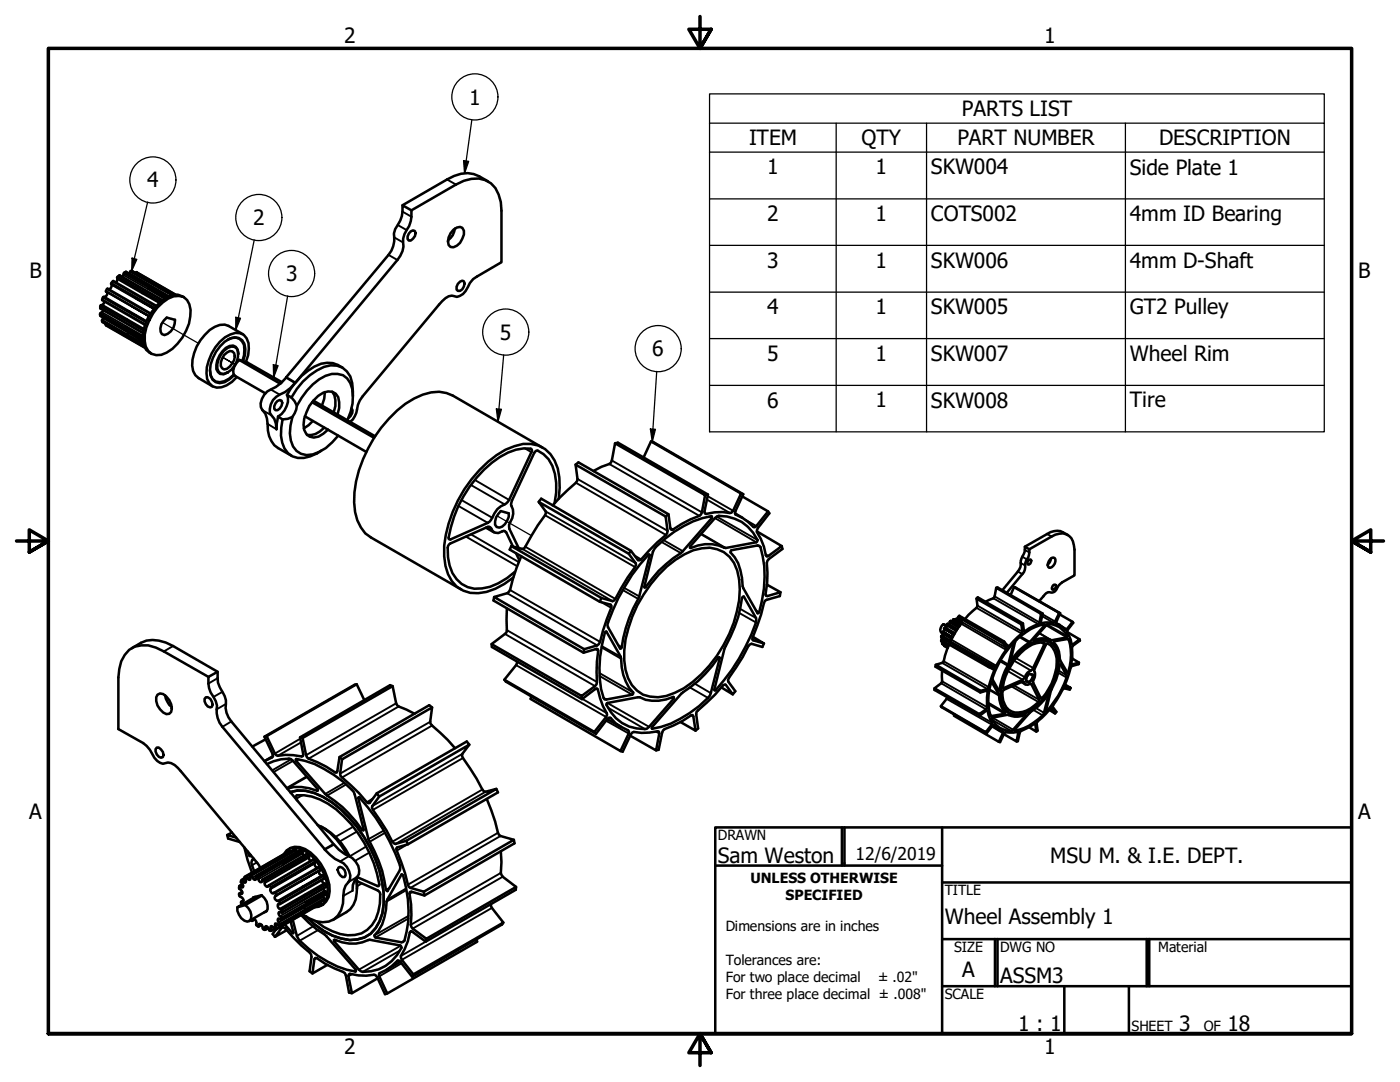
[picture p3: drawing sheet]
<svg xmlns="http://www.w3.org/2000/svg" width="279mm" height="216mm" viewBox="0 0 279 216" stroke-linecap="round" stroke-linejoin="round" font-family="sans-serif">
<!-- layer: Tweak Trail (ANSI) -->
<path d="M32.4 64.3l7.2 4.2M44.4 71.3l2.6 1.5-2.6-1.5M99.2 102.9l6.8 4" fill="none" stroke="#000" stroke-width=".25"/>
<!-- layer: Visible (ANSI) -->
<g fill="none" stroke="#000" stroke-width=".51">
<path d="M97.4 36.2a6.4 6.4 0 0 0-6.8-1.1l-10.3 5.9M21.7 57.7a.72 .72 0 0 0 .5-1.1l.4-.5 8.6 4.9M23.1 56.4l.3-.3v-.4a.58 .58 0 0 1 .5-.8l8.5 5M24.4 55.3l.2-.2a.79 .79 0 0 1 .5-.9l8.6 5M25.8 54.6l.3-.6 .3 .1 8.3 4.8M27.1 54.5l.1-.2 7.9 4.5M36.7 59.3a2.78 2.78 0 0 0-3.3 0 9.4 9.4 0 0 0-4.7 9.5l.4 1 1.1 .8M82 46.2l.4-.2 .4 .1a1.4 1.4 0 0 1-1.2 1.9 1.24 1.24 0 0 1 .4-1.8zM82.1 42l-1.8-1a6.2 6.2 0 0 1-1.4 4.7l-.3 .9a5.2 5.2 0 0 1-1.1 4.3l-20.4 24.3a8.2 8.2 0 0 1-3.8 2.9 3.6 3.6 0 0 0-1.2 3.2l.3 .6a5.2 5.2 0 0 1 1.1 4 4.7 4.7 0 0 0 2 3.5l2.7 1.5M90.5 45.8l.7-.4 .6-.1 .5 .2 .3 .5a3.4 3.4 0 0 1-2.1 3.3h-.6a2.03 2.03 0 0 1 0-2.8zM90.8 45.6a3.3 3.3 0 0 1-1.4 2.3M91.4 56.6l.4-.4 .5-.2 .3 .1a1.4 1.4 0 0 1-1.2 1.9l-.3-.2v-.6z"/>
<path d="M20.6 61.9l-.1 .2a.69 .69 0 0 0-.4 1l8.4 4.8M20.7 63.4l-.4 .6 .1 .3 8.4 4.7M20.8 60.1l-.1 .5-.7 .5v.4l8.6 5M21.1 64.6v.2l.1 .2 7.8 4.4M30 62.5l-8.5-4.9-.4 .4 .2 .3a.67 .67 0 0 1-.7 .9l-.2 .7 8.6 4.9M31.4 61.3a5.5 5.5 0 0 1 4.4-2.2 2.65 2.65 0 0 1 2.2 2.7 9.5 9.5 0 0 1-5.8 9 2.6 2.6 0 0 1-3.3-2.7 9.4 9.4 0 0 1 2.5-6.8zM32.7 63.9l.6-.5 1.6 .4a2.92 2.92 0 0 1-2.1 3.1l-.5-.2a2.18 2.18 0 0 1 .4-2.8zM41.9 73.9a2.03 2.03 0 0 0 .8 1.9 2.03 2.03 0 0 0 2.1 .3l.9-.5 1-.9M44.7 70a1.7 1.7 0 0 1 2.6-.4 4 4 0 0 1-2.6 5l-.6-.1a2.15 2.15 0 0 1-.5-2.8zM44.7 70.9l1.1-.9 .6 .1a1.64 1.64 0 0 1 0 2.4l-1.1 1.1-.6 .1-.4-.2a2.24 2.24 0 0 1 .4-2.6zM45.4 67.8a2.07 2.07 0 0 1 2.4-.2 2.07 2.07 0 0 1 1 2.2l-.1 1.1-.3 1.1M47.6 70.7a1.43 1.43 0 0 0-1.8-1.7 4.8 4.8 0 0 0-2.6 4.7l.3 .5a1.37 1.37 0 0 0 2 .1"/>
<path d="M47.8 71.8a2.98 2.98 0 0 0-1.2 2.9l.4 .4 6 3.4M47.8 71.8l1.5 .5 7 4M47.8 71.8l8.1 4.8M48.5 66.7l-2.9-1.7a3.5 3.5 0 0 0-3.8 .8 9.3 9.3 0 0 0-3.4 7.2l.1 1 .5 .9 .6 .5 2.8 1.7M48.5 72.1a4.1 4.1 0 0 0-.2-4.2 2.49 2.49 0 0 0-3.5 .3 7.6 7.6 0 0 0-2.8 6.7 1.95 1.95 0 0 0 2.8 1.4l1-.6 .9-.8M49.1 72.2a5.7 5.7 0 0 0 .1-4.7 2.36 2.36 0 0 0-3.2-.8 8.8 8.8 0 0 0-4.7 8.9 2.24 2.24 0 0 0 2.9 1.7l1-.4 1.1-.7 .9-1M57.3 78.8a3.8 3.8 0 0 1-1.8 4.3M57.3 78.8l1.6-2.3-1 1-1 .7a4.1 4.1 0 0 0-3.1 3.4v.8l.9 1.2 .4 .9 .1 1.2 .3-2.6M57.3 78.8l.9 .5M58.2 79.3l.6 .8 .4 .9-.1 .7a2.27 2.27 0 0 1-2.7 2M62.5 79.9l12.4 7.2M64.8 78.2l-.1 1.4-.4 1.3"/>
<path d="M66.3 78.2a4.3 4.3 0 0 1 .3 4M68.3 73.3a4.8 4.8 0 0 0-5.6-.1l-2.5 1.8-1.2 1.3 20.3-24.4a4.9 4.9 0 0 0 1.2-4.3l.2-.9a6.7 6.7 0 0 0 1.4-4.7l8.9-5.2a6.4 6.4 0 0 1 7-.2 7.1 7.1 0 0 1 2.1 5.4v10.3l-4.9 2.9-.8 .5-.6 .8a4.1 4.1 0 0 1-2.6 2.7 2.2 2.2 0 0 0-2.9 .9l-15.9 19a5.8 5.8 0 0 0-1.3 3.3l-.7 1.3-.5 .4M70.4 79.1a6.8 6.8 0 0 0-1.2-5 4 4 0 0 0-4.6-.9 13.1 13.1 0 0 0-6.4 6.1M55.4 80l.4-.2 .4 .1a1.4 1.4 0 0 1-1.2 2 1.24 1.24 0 0 1 .4-1.9zM55.5 83.1l.9 .6M56.4 83.7a7.4 7.4 0 0 0 1.1 6.7 4.1 4.1 0 0 0 4.4 .7l1.3-.6 .9-.6M58.4 83.2a7.7 7.7 0 0 0 .1 5.9 3.5 3.5 0 0 0 5.2 1.1l1.3-.8 2.5-2.5M59.2 81a13.4 13.4 0 0 1 5.8-6 3.9 3.9 0 0 1 4.3 .5 6.2 6.2 0 0 1 1.1 5l-.4 1.7-.7 1.6M60.8 83.1l12.3 7.1M62.3 80.3l12.4 7.1M62.4 84l-.8 .8-1 .7M64.7 85.3a3.8 3.8 0 0 1-3.4 1.5"/>
<path d="M67.4 82.7l.3-1.3v-1.1a2.07 2.07 0 0 0-1-2 2.07 2.07 0 0 0-2.2 .1 7.4 7.4 0 0 0-3.8 7.4 2.03 2.03 0 0 0 2.9 1.3l.9-.5 1-.9M70.2 81.5a1.48 1.48 0 0 1-.7 1.9M96.6 93.7a13.9 13.9 0 0 1 7.9-4.2h1.4l.3 .4-4.6 9.9a2.69 2.69 0 0 1-1.7 1.2 6.7 6.7 0 0 0-1.9 2.8l-.7 .5-7.4 3.3-.4-.1a24.1 24.1 0 0 1 7.1-13.8zM108.3 89.3l-17.9-10.4a6.9 6.9 0 0 0-6-.2 21.5 21.5 0 0 0-10.9 10.8 20.7 20.7 0 0 0-2.6 12.7 7.2 7.2 0 0 0 3.1 5.1l18 10.3M111.5 99.5a12.9 12.9 0 0 0-.8-7.6 6.1 6.1 0 0 0-8-2.9 18.2 18.2 0 0 0-8.6 6.6 26.2 26.2 0 0 0-5.5 13.3 10.2 10.2 0 0 0 2.6 8.2 6.4 6.4 0 0 0 5.9 1l1.8-.6 1.7-1 1.8-1.2M114.9 92.7l.5-.4 18 10.3 .4 2.9 .2 .2 3.8-2.1 1.8-.7 .3-.2 .2-.5 .6-3.4-18-10.3-.8 3.8-3.5 1.7M122.7 88.5l.6-.2 18 10.4-.7 3.4 .1 .3 .2 .2 1.7-.4h1.5l1.6 .2 .3-.1 .3-.4 1.6-3.4-18-10.4-1.4 3.1M129.9 88.1l.5 .1 17.9 10.4-1.6 3.8 .1 .3 1.3 .6 2.3 1.9h.2l2.7-3.2-5.2-2.9M141.3 98.7l-.6 .1M147.9 98.5l.4 .1M97 105.3l1.6 .9M98.6 119.1l-.1 .7 18 10.4 2.6-.7h.2l-.2 4.6v2v.4l-.4 .4-2.6 2-18-10.4 3-2.3 .1-4.8"/>
<path d="M99.9 102l1.6 .4a2.89 2.89 0 0 1-1.9 2.9l-.5-.1-.3-.5a3 3 0 0 1 1.1-2.7zM102 109l-.3 .7 18 10.4 2.2 .5 .1 .3v.4l-.9 2.3-1.3 4.5-.3 .4-.3 .3-2.6 .7-18-10.4 2.6-.7 .6-.7 .6-2.2 1.6-4.5M102.4 109l-1.4-2.8-.5-.3a1.54 1.54 0 0 1-2.5-.4l-.4-.4-.3 .1-7.4 3.3-.5 .5a8.4 8.4 0 0 0 2.7 7.5 6.1 6.1 0 0 0 5.7 .6l1.6-.7 1.8-1 1.5-1.3M103 110.4l.6 1.4M107.5 100.1l.5-.6 17.9 10.4 1.4 1.9h.3l.4-.2 1.5-1.7 3.7-3.5v-.5l-.4-2.8-17.9-10.4 .4 2.9-.1 .3-4.9 4.9M107.5 100.1l18 10.4 1.4 1.9v.3l-1.6 2.5-2.7 4.6-.4 .2-2.2-.7-18-10.3 2.3 .5h.3l2.7-4.7 1.5-2 .2-.4-.1-.4zM110.7 100.4a11.6 11.6 0 0 0-1.2-8.8l-1-1-1.2-.7-.5 .2-4.6 9.8a1.57 1.57 0 0 0 .2 1.8 4.3 4.3 0 0 1-.8 3l.1 .8 1.8 3.8M120 119.3l-.3 .8M125.9 109.9l-.4 .6M129.4 110.7l.2-.1 .1 .2-2.1 8.2a31.3 31.3 0 0 0-3.6 10.4h-.2l-2.6-4.7a36.9 36.9 0 0 1 8.2-14zM130.9 109.2a21.4 21.4 0 0 1 11.1-6.2l.1 .1-.1 .3-6.1 7a24.8 24.8 0 0 0-7.2 6.9l-.1-.2 1.7-7zM133.1 113a14.6 14.6 0 0 1 7-3.6 6 6 0 0 1 7 4.5 18.6 18.6 0 0 1-1.6 12.6 25.4 25.4 0 0 1-9 10.9 9.2 9.2 0 0 1-8.2 1.2 6.7 6.7 0 0 1-3.5-4.9 20 20 0 0 1 2.4-12.9 28.5 28.5 0 0 1 5.9-7.8z"/>
<path d="M133.4 102.6l-.6 .5M142.7 103.4l.4-.3a8 8 0 0 1 8.1 4.7l-.3 .4-6.1 1.1a8 8 0 0 0-6.9 0h-.2l.1-.3zM145.8 110l.2-.2 5.2-1 .6 .4a22.8 22.8 0 0 1-.3 13l-.3 .2-2.9-5.1a19.4 19.4 0 0 0-1-4.9l-.7-1.2-.8-1zM146.7 102.4l1.4 .9M148.3 119.1h.2l2.4 4.2v.4a35.7 35.7 0 0 1-8.3 14.1v-.2l2-8.2a28 28 0 0 0 3.5-10.1zM153.3 102l.2 .4-2.2 2.9-.2 .5v.4l.7 1.3 .7 1.6 .3 1.7 .2 .3 .4-.2 2.6-1.9-4.9-3M155.8 118.2l-.2 .7-2.9 1a48.4 48.4 0 0 1-2.5 7.2l-.1 .5 .2 .2 2.2 .6-2.3-1.3M156 109l.1 .5-2.9 2.4-.2 .4 .1 4.1-.3 2.2v.3h.4l2.6-.7-2.8-1.6M194.9 119.4l.2-.2 9.1 5.2 .2 1.6 3-1.6 .4-1.9-9-5.2-.4 2-1.7 .8M198.8 117.3l.3-.1 9 5.2-.3 1.9 2.6-.1 1-1.9-9-5.1-.7 1.5M200.9 118.3l3.1-3.7a2.41 2.41 0 0 0 .6-2.1l.1-.5a3 3 0 0 0 .7-2.4l4.5-2.5a2.77 2.77 0 0 1 3.9 .3l.3 .6 .3 1.7v5.1l-2.4 1.4a4 4 0 0 0-1.4 1.8 1.48 1.48 0 0 1-1.4 .2 5.3 5.3 0 0 0-1.8 1.8M202.4 117.2l9.2 5.2-.8 1.9 .7 .4 1.2 1 1.4-1.6-2.6-1.5"/>
<path d="M205.4 111.7h.3a.7 .7 0 0 1-.5 .9 .65 .65 0 0 1 .2-.9zM205.4 109.6l-.9-.5a6.3 6.3 0 0 1-.8 2.9v.3a2.11 2.11 0 0 1-.6 1.7l-3.1 3.8M209.6 111.6l.3-.3 .6 .1a1.37 1.37 0 0 1-1.1 1.9 1.14 1.14 0 0 1 .2-1.7zM209.7 111.4l-.2 .7-.4 .5M210.2 116.7h.5a.6 .6 0 0 1-.1 .7 .6 .6 0 0 1-.7 .1zM213.1 106.7a3.3 3.3 0 0 0-4.1-.1l-4.5 2.5M26.3 129.3l1.8-1a6.4 6.4 0 0 1 6.4 .6l8.9 5.1a5 5 0 0 0 1 4 3.9 3.9 0 0 1 .6 3.3l.2 .9 1 1.8 20.3 24.4M31.4 138.6l.5-.2a3 3 0 0 1 2.3 3.6l-.4 .4a2.29 2.29 0 0 1-2.4-1.6l-.2-.9v-.8zM33 138.7a3.9 3.9 0 0 0 1.3 2.4M41.1 139.1a1.31 1.31 0 0 1 1.2 1.9 1.13 1.13 0 0 1-1.5-1v-.6zM41.6 135.1l-8.9-5.1a6.6 6.6 0 0 0-5.8-1 5.6 5.6 0 0 0-3.1 4.5l-.2 1.7v10.3l5 2.8a6.8 6.8 0 0 1 2.2 2.9 2.08 2.08 0 0 0 2.7 .9 3.7 3.7 0 0 1 2.6 1.8l15.2 18.2 .6 1.1M43.4 134l-1.8 1.1a5.2 5.2 0 0 0 1 4l.5 .8 .2 .9a5.2 5.2 0 0 0 1.1 4.2l20.4 24.4a9.5 9.5 0 0 0 3.8 2.9 3.6 3.6 0 0 1 1.2 3.2l-.8 1.2-.4 .9-.1 1.2a4.8 4.8 0 0 1-2.9 5.1 6.4 6.4 0 0 1-5.3-1.5"/>
<path d="M71.2 136.5l-.5 .2-17.9 10.3 1.7 3.9-.2 .2-1.5 .8M78.4 136.9l-.5-.2-18 10.4 .6 3.4v.4l-3.5-.3-1.6 .2-.5-.4-1.7-3.5 18-10.4 1.5 3.2M98.1 128.5l.1 .6 17.9 10.4 2.7-2 .3-.1 .2 .2a17.9 17.9 0 0 0 1.9 5l-.2 .5-2.4 2.9-18-10.4 2.4-2.9 .2-.7M100.6 135.6l.4 .4 17.9 10.4 2.3-3 .3-.2 .4 .1 1 1 2.4 1.4 .2 .3-1.7 3.9-17.9-10.5 .2-.4M116.1 138.9v.6M116.6 129.5l-.1 .7M120.8 126h.2l2.9 5.1a10.3 10.3 0 0 0 2.5 7.1v.2l-.2 .2-5.6 1a18.8 18.8 0 0 1-.5-10.9zM136 138.4a24.4 24.4 0 0 0 7.3-7.1l.3-.2v.2l-1.9 7.5a22.5 22.5 0 0 1-9.7 6.2l-1.8 .4-.2-.1zM144 137.2l2.2 1.4-1.4-1.9-.2-.1-.3 .2-1.6 1.8-3.7 3.4-.1 .5 .4 2.9-.5 .4M152.5 128.4l-.4 .7-2.1-.6-.6 .4-1.2 2.2-2.9 4.6 .1 .3 1.3 1.9-.5 .7M186.5 137.4v.3l9 5.1 1.3-1 .3 .1 .2 .8 .7 1.5-.1 .4-1.2 1.5-8.9-5.2 1.1-1.5 .1-.3M186.8 132.7l-.1 .3 8.9 5.2 1.5-.3-.1 3.5-1.5 1.1-9-5.1 1.5-1.3v-2.3"/>
<path d="M188.2 127.4l-.4 .6 1.6 .8M188.2 124.6a1.3 1.3 0 0 0-.4 1.6h.2M188.2 128.1l-.2 .2 .1 .2 1.1 .7M188.3 126.5l-.5 .4v.3l.7 .4M188.4 128.7l.1 .2 .6 .4M188.5 127.6l-.2 .4 9 5.1 1.1 .3v.3l-1.1 3.4-.3 .4-1.3 .4-8.9-5.2 1.2-.4 .3-.3 .3-1.2 .8-2.2M188.7 125.3l.2-.1v-.5l.2-.2 2 1M188.9 124.8l-.7-.2 .8 .4M189.4 124.6l.1-.6 .2-.1 1.8 1M190.1 124.1l.1-.5h.2l1.5 .8M190.6 126.4l-2-1.2-.2 .2a.4 .4 0 0 1 .1 .5 .4 .4 0 0 1-.4 .2l-.1 .3 1.9 1M190.8 123.8l.1-.4h.2l.5 .4"/>
<path d="M191.2 123.1l.3-.2 8.9 5.1 .8 1 2.8-2.8-.2-1.6-8.9-5.2 .1 1.7-2.4 2.4M191.2 123.1l9 5.2 .7 1.2-2.2 3.5-1.3-.2-8.9-5.2 1.2 .2 1.4-2.3 .7-1 .1-.4zM191.5 123.6h-.1M195.7 137.9l-.1 .3M197.4 132.8l-.1 .3M197.9 136.1l1.5 2.7a6.1 6.1 0 0 0 1.2 3.5l-.1 .1-2.8 .5a10.4 10.4 0 0 1 .2-6.8zM200.3 137.7l3.7-1.7 .3 .1a.78 .78 0 0 0 1.4 .3l1.7 3.4a6 6 0 0 1-4.8 2.4 3.1 3.1 0 0 1-2.5-3.2l-.1-.9zM200.4 128l-.2 .3M202.1 128.4l.1 .1-1 4.1a22.5 22.5 0 0 0-1.9 5.2l-1.2-2.2v-.4a19 19 0 0 1 4-6.8zM202.8 130.7a9.6 9.6 0 0 1 4.3-2.9 3.1 3.1 0 0 1 4 2.8 11.9 11.9 0 0 1-6.9 11.8 3.2 3.2 0 0 1-4.4-3 12.1 12.1 0 0 1 3-8.7zM202.9 127.6a9.6 9.6 0 0 1 5.6-2.9l-3.1 3.6a11.9 11.9 0 0 0-3.7 3.5l.9-3.7zM203.7 130.3a5.4 5.4 0 0 1 4.8-2l-2.3 5-.5 .5a2.23 2.23 0 0 0-1.3 1.5l-.3 .3-3.9 1.7a10.1 10.1 0 0 1 2.7-6.2z"/>
<path d="M203.9 136.1l.8 .5M204 129.6a5.7 5.7 0 0 1 5-1.7 3.7 3.7 0 0 1 2.3 4 12.6 12.6 0 0 1-6.5 10.3 3.9 3.9 0 0 1-3.8-.2 5.3 5.3 0 0 1-1.2-5.1 13.8 13.8 0 0 1 4.2-7.3zM204.2 124.4l-.4 .2M205.4 134.4l.8 .3a1.19 1.19 0 0 1-1.3 1.3 1.23 1.23 0 0 1 .5-1.6zM208.1 122.4l-.3 .1M208.9 128.4a3.3 3.3 0 0 1 2 3 10.7 10.7 0 0 1-3.1 8l-1.6-3.4a2.77 2.77 0 0 0 .2-2.4zM209 124.6a4.2 4.2 0 0 1 4 2.3l-.1 .3-3.2 .5a3.9 3.9 0 0 0-3.3 .1l-.2-.1 .1-.1zM210.3 128.1l2.9-.6a9.8 9.8 0 0 1-.1 6.8l-1.6-2.7a5.1 5.1 0 0 0-1.2-3.5zM210.8 124.3l.7 .4M211.4 122.3l.2 .1M211.6 132.6l1.3 2.3a16.9 16.9 0 0 1-4.2 7.1l1.2-4.5a12.7 12.7 0 0 0 1.6-4.8zM213.7 137.3l-.2 .3-1.1-.2-.3 .1-2 3.4 .7 1.1-.2 .4"/>
<path d="M214.1 124.1l.1 .2-1.2 1.7 .7 1.6 .2 .9 .2 .1 1.4-1-2.5-1.5M215.3 132.2v.3l-1.6 .5-1.2 3.8 1.2 .5-1.2-.7M215.5 127.6v.2l-1.5 1.2v2.3l-.2 1 .2 .3 1.3-.4-1.4-.8M31.3 149.2a1.45 1.45 0 0 1 1.2 1.9 1.13 1.13 0 0 1-1.4-1.1v-.5zM53 147.5l-2.6 1.5M53.2 146.9l-.4 .1M53.3 152.5a8.3 8.3 0 0 1 4.7-1.1l5.4 6v.3a14.2 14.2 0 0 0-4.7-.7l-1.4 .4M54.5 150.9l-1.5 .9M57.9 158.1a8.1 8.1 0 0 1 6.6 .9 25.2 25.2 0 0 1 11.8 17 12.2 12.2 0 0 1-1.3 9.2 5.9 5.9 0 0 1-6.9 2.1 15.2 15.2 0 0 1-7-4.4M59 151.6l.1-.2a21.2 21.2 0 0 1 11.5 6.7l2 7.4-.1 .2-.2-.1a24.4 24.4 0 0 0-7.4-7.2zM59.3 159.7a.68 .68 0 0 1-.1-1 12.1 12.1 0 0 1 9.4 4.2 24.8 24.8 0 0 1 7.1 13.8l-.2 .1h-.2l-4.1-1.8M59.9 147.1l.5 .2"/>
<path d="M67.8 151.1l.5 .4M71.6 159.1a35.7 35.7 0 0 1 8.3 14.1l-.1 .4-2.5 4.2-.3-.3a28 28 0 0 0-3.5-10.1l-2-8.1zM75.2 158.3l.5 .6M75.7 158.9l18-10.3-1.4 1.8-.1 .4 .2 .5 2.7 4.1 1.5 2.5 .3 .1 2.2-.6-18 10.4-2.2 .6-.6-.4-1.1-2.3-3-4.5 .1-.4zM86.2 141.2l-.5-.5-17.9 10.4-.6 3.1-.3-.1-1.8-1.1-3.5-1.6-.3-.3-.2-.4-.7-3.4 18-10.4 .8 3.8 3.5 1.7M93.7 148.6l-.5-.6-18 10.3-1.4 1.9-.3 .1-.3-.2-1.6-1.9-3.7-3.4v-.4l.4-2.9 17.9-10.3-.3 2.8v.4l3.4 3.2 1.5 1.7M99.1 157.4l.3 .7-18 10.4-2.2 .6-.1 .3 .1 .3a48.4 48.4 0 0 1 2.4 7.3l3 .9 18-10.3-2.7-.8-.3-.2-.8-2.7-1.6-4.5M118.6 146l.3 .4M121 140.4l6.7-1.3a7.5 7.5 0 0 0 6.7 0h.1l-.1 .3-5.3 6a7.7 7.7 0 0 1-8.1-5zM121.2 143.5l2.8 1.6M125.8 146.8l5.1 2.9 .7-3.3-.1-.4-.2-.1-1.7 .3h-1.6l-1.5-.2-.3 .2-1.9 3.8-.5-.1M135.8 144.1l3 1.7-.4-2.9-.2-.2h-.3l-1.8 1.2-3.8 1.8-.9 3.9-.5 .1"/>
<path d="M187.8 140.9l9.1 5.4 1.2-1.5M190.5 142.6l-.1 .2 8.9 5.2 .9-2-.7-.3-1.1-1-.3 .1M195.5 142.5v.3M196.7 146.1l.2 .2M198.1 143.2l3.2-.5a4.6 4.6 0 0 0 3.4 0l-2.7 3.1a3.9 3.9 0 0 1-4.1-2.5zM198.1 144.8l1.4 .9M200.3 146.5l2.6 1.5 .3-2-2.7 .2-.9 1.9-.3-.1M205.4 145.1l1.4 .9-.2-1.6-3 1.6-.5 1.9-.2 .1M205.4 142.3l.2-.2a14.3 14.3 0 0 0 3.6-3.5l-.9 3.9a9.3 9.3 0 0 1-5.9 3.2zM209.4 141.7l1.2 .7-.7-1-.4 .1-2.6 2.6 .2 1.7-.3 .2M45.3 166.6l.2 .7 2.4 .7M46.3 166.1l-1 .5 1.8 .5"/>
<path d="M48.1 180l.2 .5M48.3 177.9l-.5 .4M48.4 176.4l-.6 .4M48.6 179.7l-.5 .3M48.8 169.1l.6 2.5 .9 2.5M48.8 175.2l-.6 .4M49.5 169.9l.3 .9h.2v-.2M50.5 179.2v-.1l1.7-.5a2.6 2.6 0 0 1 .9 3.3l-.4 .2M50.5 171.3l-.3 .8 .5 1.8M52.3 178.7l-3.3 1.9-1.6 .4 3.5-2.1M53.7 176.7l-.4 .3a.79 .79 0 0 1-.5-1.1l-.3-.4-.3 .5a.72 .72 0 0 1-.6-.9l-.5-.3v.7l-.2 .1-.3-.1-.5-.9h-.3l.2 .5-.2 .5-.2-.1-.6-.6-.2 .1 .2 .5v.6h-.2l-.5-.5h-.1l-.1 .4a.72 .72 0 0 1 .3 1.1l-.5-.3h-.1v.6a.75 .75 0 0 1 .5 1h-.6a.89 .89 0 0 0 .7 .8l.2 .6-.5 .2M53.7 176.7l.4 .5a.68 .68 0 0 0 .2 1l.4-.1"/>
<path d="M54.7 178.1l8.9-5.1 .2 .1 .1 .4-.3 .4a.74 .74 0 0 0 .9 .8l.2 .6-8.8 5.1M54.7 178.1l.2 .1 .2 .4v.2l-.3 .3a.74 .74 0 0 0 .8 .7l.3 .5-.3 .1a.83 .83 0 0 0 .6 1.2v.5l-.5-.1a.84 .84 0 0 0 .5 1.1l.1 .4-.2 .1-.5-.3a.72 .72 0 0 0 .3 1v.2l-.1 .3-.7-.5h-.2v.2l.3 .7-.2 .3-.6-.7h-.3l-.1 .1 .2 .7-.1 .1-.4-.1a.73 .73 0 0 0-.7-.8v.7h-.4l-.1-.2a.79 .79 0 0 0-.7-1l-.2 .5-.4-.1-.1-.2a.83 .83 0 0 0-.4-1.1l-.3 .3-.3-.1M56.6 170.4a2.43 2.43 0 0 1 3.4-1 9.6 9.6 0 0 1 5.3 9.2 2.6 2.6 0 0 1-2.5 2.4M57.6 169.5a2.89 2.89 0 0 1 3.3-.1 10.1 10.1 0 0 1 4.9 8.5 3.1 3.1 0 0 1-1.7 2.8M58 169.9l-.2-.2-8.8 5.2M59.2 170.1l-.1-.4-.2-.2h-.2l-8.9 5.1M60.6 170.8l-.2-.8-.5-.3-8.8 5.1M62 171.8l-.3-.3v-.4a.58 .58 0 0 0-.5-.7l-8.8 5.1M63.4 164.6a12.6 12.6 0 0 1 5.8 5.8M63.4 173.2a.72 .72 0 0 1-.5-1.1l-.4-.6-8.8 5.2M64.1 164.9a13.1 13.1 0 0 1 5.7 6l-.6-.5M64.2 175.6l.1 .4 .8 .5v.5l-8.8 5.1"/>
<path d="M64.4 178.9l.4 .6-.2 .1-8.8 5.2M64.5 177.4l.1 .1a.69 .69 0 0 1 .4 1l-8.8 5.1M66.7 168.5a10.2 10.2 0 0 0 3.7 2.8 3.2 3.2 0 0 1 1.2 3.1 4.6 4.6 0 0 0-1.2 3.3M67.6 173.1a1.19 1.19 0 0 1 1.4 1.6l-.2 .3a1.38 1.38 0 0 1-1.2-1.9zM69.2 170.4l-.2 .1M71.1 175.3a8.7 8.7 0 0 1-.6 5.2l-.6 .9-.7 .6-2.8 1.6M71.2 175.1v2.3M71.2 175.8l4.2 1.9 .4 .4a8.7 8.7 0 0 1-2.5 7.4 6.6 6.6 0 0 1-7 .3l-1.7-.8-1.5-1.2M80.1 174.5l.4 .2a22.8 22.8 0 0 1 .2 13l-.6 .3-5.2-.9-.2-.2v-.3a7.9 7.9 0 0 0 2.3-5.1l.3-2zM81.1 167.8l.3 .7M84.6 177.9l.1 .8M102.6 167.6l.1 .7-18 10.4-2.6-.8-.3 .1 .3 4.6-.1 1.9 .4 .8 2.7 2 17.9-10.3-2.7-2.1-.2-.3-.2-.4 .2-2.1-.2-2.2"/>
<path d="M103 177l-.1 .5-17.9 10.4-3-2.1-.2 .3-.4 1.7-1.4 3 .2 .7 2.3 2.9 18-10.3-2.3-2.9-.2-.8M49 180.6a2.67 2.67 0 0 1 1.1 2.7l-.3 .5a1.74 1.74 0 0 1-2.1-1.3l-.3-.8v-.7M50.8 183.5l-.5 .3M52.2 184.5l-.6 .4M53.3 181.7l-3.6 2.1M53.5 185.2l-.6 .3M54.8 185.4l-.6 .3M57.2 185.6l-2.3 1.3 1.4-1.8 .3-.1 .3 .2 1.6 1.8 3.6 3.5 .1 .4-.4 2.9 .6 .4M58 183.8l.5 2.4-1.7-1.7M60.1 182.6l3.1 2.8 2 1.5 5.8 6.6 .1 .2-.2 .2a20.8 20.8 0 0 1-11.4-6.6l-.3-.5-.8-3.3M63.9 180l.1 .3-.1 .1-8.8 5.1-.7 .9 .5 .5M65.3 192.5l-2.9 1.7 .3-2.8 .2-.3 .3 .1a31.6 31.6 0 0 0 5.6 3l.9 3.9 .5 .1"/>
<path d="M66.6 187.6l.2-.1a8 8 0 0 0 7 0l6.1 1.2 .2 .4a7.9 7.9 0 0 1-8.1 4.7l-5.3-5.9zM75.4 195.2l-5.2 3-.7-3.4 .1-.4 .2-.1 1.7 .3h3.4l.3 .3 1.6 3.5 .5-.2M79.9 191.9l-2.8 1.6M82.5 194.4l-.3 .5M85.1 187.3l-.1 .6M100.5 184.1l-.3 .4-18 10.4-2.3-3-.3-.3-.3 .1-1.1 1-1.1 .8-1.3 .7-.2 .2 1.7 3.8 17.9-10.3-.1-.4"/>
</g>
<!-- layer: Visible Narrow (ANSI) -->
<g fill="none" stroke="#000" stroke-width=".38">
<path d="M89.2 35.8l1.8 1M20.4 59.8l8.6 4.9M20.5 59.4l8.6 4.9M20.6 59.2l5 2.9M20.9 59.2l4.9 2.9M21.1 58.2l5 2.8M21.1 58l8.7 5M21.3 58.3l5 2.9M21.3 57.7l8.7 4.9M22.2 56.6l4.9 2.9M22.2 56.5l8.7 4.9M22.3 56.8l4.9 2.9"/>
<path d="M22.5 56.1l8.6 5.1M23.4 55.4l4.9 2.8M23.4 55.7l5 2.8M23.5 55.2l8.6 4.9M23.7 55l8.7 4.9M24.6 54.9l5 2.8M24.7 54.5l5 2.9M24.8 54.4l8.5 4.9M25.1 54.2l8.6 5M25.8 54.5l7.9 4.6M26 54.2l8.2 4.7M26.1 54l8.4 4.9"/>
<path d="M26.4 54.1l8.3 4.8M27.1 54.4l5 2.9M27.2 54.3l7.9 4.5M32 57.3l2.8 1.6M33.1 59.4l-3.4-2-.1 .3 3.2 1.9M77.5 50.9l1.8 1M78.7 47.4l1.8 1M79.4 44.9l1.8 1M80.3 42.2l1.8 1M19.9 62.7l8.6 4.9M20 63l8.5 4.9M20 61.5l8.6 4.9"/>
<path d="M20 61.1l8.6 4.9M20.1 62.5l4.9 2.8M20.1 60.9l5 2.9M20.3 62.3l5 2.9M20.3 64l8.4 4.8M20.4 63.8l4.9 2.9M20.4 60.8l5 2.9M20.4 64.2l8.4 4.8M20.6 63.5l5 2.9M21.1 64.7l4.9 2.9M21.1 64.8l7.9 4.6M26.1 67.4l-.1 .2 2.8 1.6"/>
<path d="M26.1 61l3.6 2.1zM28.5 68.1l-2.9-1.7-.3 .3 3.3 1.9M28.5 67l-3.2-1.8-.3 .1 3.5 2.1M28.7 65.6l-3.3-1.9-.3 .1 3.6 2M29.3 64.1l-3.5-2h-.2l3.6 2.1M30.7 61.6l-3.6-2.1 3.6 2.2M31.9 60.3l-3.6-2.1 .1 .3 3.3 2M54 77.7l1.8 1M57.1 75.4l1.8 1.1M57.1 75.2l1.9 1.1M52.4 81.9l1.8 1M53.4 84.6l1.8 1.1"/>
<path d="M92.1 99.8l6.1 3.5M94 96.8l6.7 3.8M94.7 95.8l6.9 4M104.8 89.5l1.2 .7M114.9 96.3l18 10.4M115.3 95.6l17.9 10.3M121.6 92.6l18 10.3M122.1 91.9l18 10.3M141.1 99.7l4.6 2.7M141.2 99l5.1 2.9M89.5 107.4l.4 .2M91.5 101l5.8 3.3"/>
<path d="M93 107.1l10.2 5.9M94 106.6l9.5 5.5M97.4 105.1l.6 .4M100.5 105.9l.5 .3M101.2 118.4l18 10.4M101.8 117.7l18 10.4M104.3 109.5l17.9 10.5M104.8 109.1l18 10.4M108.8 102.8l17.9 10.4M108.9 102l18 10.4M124.3 117.7l3.1 1.8M124.5 117.3l3.1 1.7"/>
<path d="M126.7 110.9l1.3 .7M128.6 117l.2 .2M129.4 110.7l.3 .1M132 108.1l3.9 2.3M132.4 107.8l3.9 2.2M133.8 105.3l.5 .4M137.7 109.3h.2M139.9 106.6l4.6 2.7M140 106.5l4.8 2.8M140.7 102.4l.2 .2M141.5 103.1l.5 .3M142.7 103.4l8.2 4.8"/>
<path d="M143 103.1l8.2 4.7M146.7 102.7h.1M148.3 119l.2 .1M148.7 103.7l2.2 1.3M151.2 108.8l.6 .4M152.8 118.7l.4 .2M152.8 110.6l.6 .3M198.2 119.4l9 5.1M198.5 119l9 5.2M203.1 114l.9 .6M203.7 112.3l.9 .5M204 111.1l.9 .5"/>
<path d="M204.5 109.7l.9 .5M209 106.6l.9 .5M34.5 128.9l-1.8 1.1M43.4 135.3l-1.8 1.1M44.4 138l-1.8 1.1M100.8 126.5l17.9 10.4M101.2 125.7l17.9 10.4M103 132.7l18 10.4M116.2 139.4l4.9 2.9M118.8 129.5l.6 .4M119 137.4l.3 .2M119.6 134.3l6.8 3.9"/>
<path d="M119.6 134.9l6.6 3.7M119.9 120.1l2.1 1.2M120 129.2l4 2.2M120.1 128.9l3.8 2.2M120.5 139.3l.5 .3M121 126h.1M123.4 128.7l.7 .5M134 139.2l.4 .2M137.7 137.2l3.6 2.1M138.6 136.4l3.3 1.9M142.6 137.6l.2 .1M143.4 131.2l.2 .1"/>
<path d="M144.7 136.6l.1 .1M147.5 122.3l3.4 1.9M147.7 121.5l3.2 1.8M150.2 127.7l.1 .1M150.8 121.8l.7 .4M187.8 127.9l1.6 .9M187.8 127.8l1.6 .9M187.8 127.1l.9 .5M187.8 126.9l1.5 .9M187.8 136.3l9 5.2M187.9 127.6l.4 .3M187.9 126.9l1.7 1"/>
<path d="M188 128.3l1.2 .7M188 127.6l.3 .2M188 126.8l1.7 1M188 128.4l1.2 .7M188 126.3l2 1.1M188 132.3l9 5.2M188 136l9 5.1M188.1 126.1l2 1.2M188.1 128.5l1.1 .7M188.2 126l1.9 1.1-1.8-1.1M188.2 128.1l1.1 .7M188.3 132l9 5.1"/>
<path d="M188.4 125.5l2 1.2-1.9-1.2M188.4 128.8l.8 .4M188.4 125.4l2 1.2M188.4 128.8l.7 .5M188.5 125.2l2.1 1.2M188.9 124.7l2 1.2M188.9 124.7l2 1.1M188.9 139.4l9 5.2M189 124.8l1.8 1.1M189.1 124.5l1.9 1.1M189.5 124.3l1.8 .9M189.5 124.1l1.8 1.1"/>
<path d="M189.5 124l1.9 1M189.5 127.9l9.1 5.1M189.7 123.9l1.8 1M189.9 127.6l8.9 5.2M190.2 123.9l1.4 .8M190.2 123.7l1.6 .9M190.2 123.6l1.6 .9M190.4 123.6l1.4 .8M190.8 123.7l1.1 .6M190.8 123.5l1.1 .6M190.9 123.4l.9 .6M191 123.4l.6 .4"/>
<path d="M191.4 123.6l.2 .2M191.5 123.6h.1M191.8 124.5l9 5.2M191.9 124.1l9 5.2M194.9 121.3l9 5.1M195.1 120.8l8.9 5.2M196.8 137.9l.3 .1M197.4 133.2l1 .5M197.4 137.7l2 1.1M197.5 137.5l1.9 1.1M197.9 136.1h.1M199.1 137.4l.4 .3"/>
<path d="M199.6 132l1.5 .8M199.7 131.7l1.5 .9M200.2 137.2l.1 .1M200.8 128.5l.6 .4M201.2 133.9l2.9 1.7M201.4 133.3l3.1 1.8M201.7 131.6l.2 .1M201.9 137l5.4 3.1M202.1 128.4l.1 .1M202.4 136.8l5 2.8M202.4 131.8l3.3 2M202.8 131.3l3.4 2"/>
<path d="M203.5 127.1l1.9 1.2M203.6 127l1.9 1.1M204.1 136l.3 .2M204.3 125.8l.3 .1M205.7 136.4l.2 .2M206.2 127.7l.2 .1M207.4 126.3l2.5 1.5M207.4 126.4l2.3 1.3M207.5 139l.5 .3M207.7 124.3h.2M207.8 128.2l.6 .4M208 122.9l2.2 1.4"/>
<path d="M208 122.6l2.6 1.4M208.2 124.7l.3 .1M208.8 124.8l4.1 2.4M208.9 124.6l4.1 2.3M209.1 138.7h.1M210.8 124.4v.1M211.2 134.2l1.7 1M211.3 133.8l1.6 .9M211.6 132.6h.1M211.8 124.9l1.1 .6M212.5 137h.1M212.9 134l.3 .2"/>
<path d="M213 127.5l.3 .1M213.8 132.5l.2 .1M213.9 128.4l.2 .2M45.1 140.5l-1.9 1M46.2 144l-1.8 1M54.4 151.1h-.1M58.1 151.5l-3.8 2.2M58.5 151.8l-3.9 2.3M59.6 151.5l-.5 .3M59.9 147.4l-5 3M60.1 148.1l-4.7 2.7M60.5 158.6l-1.4 .8"/>
<path d="M60.5 150.8l-.3 .1M61.2 154.9l-4 2.3M61.3 155.1l-4 2.2M63.4 157.7l-.1 .1M67.4 153.8l-.5 .3M68.7 156.2l-3.8 2.2M69.1 156.5l-3.8 2.3M71.8 159.1l-.3 .2M74.4 159.3l-1.2 .8M79.1 140.3l-18 10.4M79.6 141l-18 10.4M85.9 144l-18 10.4"/>
<path d="M86.2 144.8l-17.9 10.3M92.3 150.4l-18 10.4M92.4 151.3l-18 10.3M96.3 157.5l-18 10.5M96.9 158l-18 10.4M121 143.8l4.5 2.6M121.2 140.3l8.3 4.7M121.3 141.2l7.4 4.3M121.7 143.2l.2 .1M130 145.4h.2M130.9 146l.7 .4M138 142.7l.4 .2"/>
<path d="M195.5 142.8l2.5 1.4M196.9 141.8l.2 .1M197.2 140.2l3.4 2M197.2 140.5l3.3 1.9M197.7 142.7l.2 .2M197.9 145l2.3 1.3M198.1 143.2l4.1 2.4M198.1 143.7l3.7 2.2M198.3 144.7h.1M202.4 145.7l.1 .1M202.9 146l.3 .2M204.4 142.7l.3 .1"/>
<path d="M206.2 141.7l1.9 1M206.4 144.5h.2M206.8 141.3l1.5 .9M208.7 141.9l.2 .1M209.8 141.4h.1M48.3 178l-.5 .3M48.4 178.2l-.3 .2M48.5 176.5l-.6 .3M48.5 179.8l-.1 .2M48.6 176.8l-.5 .2M48.6 179.7l-.5 .3M48.9 175.3l-.6 .3"/>
<path d="M49.1 175.6l-.5 .4M49.9 175l-.6 .3M49.9 170.4l-.2 .2M50.7 171.4l-.4 .3M51.2 172.1l-.9 .6M54.1 172.1l-5 2.8M56.5 172.2l-4.9 2.9M56.5 172.6l-4.9 2.9M57.8 173.4l-5 2.8M57.8 173l-5 2.9M57.8 169.7l-8.8 5.2M58 169.9l-3.8 2.2"/>
<path d="M58.7 169.5l-8.9 5.1M58.9 174.6l-4.9 2.8M58.9 169.5l-8.8 5.1M59.1 174.3l-5 2.9M59.1 169.7l-8.9 5.1M59.2 170l-8.8 5.1M59.9 176l-5 2.8M59.9 169.7l-8.8 5.1M60.1 175.9l-5 2.9M60.3 169.8l-8.9 5.1M60.3 176.9l-4.9 2.9M60.4 170l-3.9 2.2v.4l3.9-2.3"/>
<path d="M60.6 176.9l-5 2.9M60.8 178.5l-5 2.9M60.8 180l-4.9 2.8M61 178.6l-4.9 2.9M61.3 170.4l-8.8 5.1M61.6 170.6l-8.8 5.1M61.7 170.8l-3.9 2.2v.4l3.9-2.3M62.6 171.6l-8.8 5.1M62.9 171.9l-8.9 5.1M62.9 172.1l-3.8 2.2-.2 .3 3.9-2.3M63.8 173.1l-8.9 5.1M63.9 173.6l-4 2.4 3.9-2.3"/>
<path d="M63.9 173.5l-8.8 5.1M64.2 174.7l-3.9 2.2h.3l3.9-2.2M64.5 178.9l-3.9 2.3 .2 .3 3.9-2.2M64.6 174.8l-8.8 5.1M64.6 176.3l-3.8 2.2 .2 .1 4-2.3M64.6 179.6l-8.8 5.2M64.7 175.2l-8.8 5.1M64.8 177.7l-4 2.3 .4 .2 3.8-2.3M64.8 179.5l-8.9 5M65.1 178.4l-8.8 5.1M65.1 178.1l-8.8 5.2M65.1 176.9l-8.8 5.1"/>
<path d="M65.1 176.5l-8.9 5.1M66.5 168.4l-1.7 1M66.7 168.5l-1.9 1M69.7 170.8l-1.8 1.1M70.4 177.7l-1.9 1.1M70.5 165l-3.6 2M71.2 165.9l-3.4 2M71.3 174.9l-1.8 1.1M72.2 176.3l-1 .5M72.5 165.5l-.2 .1M73.1 168.9l-3.3 2M73.7 170.1l-2.8 1.7"/>
<path d="M75.7 176.6l-.4 .2M76.6 165.7l-3.1 1.7M76.8 166.2l-3 1.8M77.8 177.2l-.8 .3M80.2 174.4l-.1 .1M81 177.3l-3.7 2.2M81.1 177.6l-3.9 2.3M81.2 168.5l-2 1.2M82.4 178l-.7 .3M99.4 166.2l-18 10.3M99.9 166.8l-18 10.4M99.9 174.2l-17.9 10.3"/>
<path d="M100.3 174.9l-17.9 10.4M50.6 183.4l-.1 .1M50.8 183.5l-.4 .2M51.9 184.3l-.3 .2M52.2 184.5l-.6 .3M53.3 184.9l-.4 .2M53.5 185.2l-.5 .3M54.5 185l-.5 .2M54.7 185.3l-.5 .3M55.5 184.6l-.5 .2M56.5 185l-.2 .1M58.5 186.1l-.1 .1"/>
<path d="M60.1 182.4l-4.9 2.8M60.6 181.2l-5 2.8M60.8 181.5l-4.9 2.8M61.2 180.2l-5 2.9M62.5 184.8l-3.3 2M63.1 191.1l-.4 .3M63.4 185.6l-3.6 2.1M64 180.1l-3.9 2.2M64 180.3l-8.8 5.1M67.1 187.6l-.4 .3M70.2 194.4l-.7 .4M71.1 193.8l-.2 .1"/>
<path d="M79.4 191.6l-.1 .1M79.8 189.7l-7.4 4.2M79.9 188.7l-8.3 4.8M80.1 192.2l-4.4 2.6M80.7 187.7l-.6 .3M81.5 182.8l-6.8 3.8M81.5 183.3l-6.6 3.8M82.2 185.8l-.4 .3M85 187.9l-5 2.9M98.2 181.2l-18 10.3"/>
</g>
<circle cx="71.2" cy="175.8" r=".19" fill="#000"/>
<!-- layer: Visible (ANSI) -->
<g fill="#000">
<circle cx="191.4" cy="123.6" r=".25"/>
<circle cx="191.5" cy="123.6" r=".25"/>
</g>
<!-- layer: Symbol (ANSI) -->
<g fill="none" stroke="#000" stroke-width=".25">
<path d="M92.5 32.1l1 .1-.8 2.4zM94.2 23.9l-1.5 10.7M141.6 24.6v-5.9h122.7v5.9M141.6 24.6h122.7v5.8M141.6 24.6v61.6h122.7v-55.8M141.6 30.4h122.7M141.6 39.7h122.7M166.9 24.6v61.6M184.9 24.6v61.6M224.6 24.6v61.6M26.4 51.5l.9 .3-1 2.2zM29.5 40.3l-3.2 13.7"/>
<path d="M50.7 47.9l-3.6 17.9M57.4 59.1l-2.8 16.2M141.6 49h122.7M141.6 58.3h122.7M47.1 63.3l.9 .2-.9 2.3zM54.5 72.8l1 .2-.9 2.3zM100.5 70.8l-1.1 13.3M131.1 74.1l-.9 14M141.6 67.6h122.7M141.6 76.9h122.7M99.1 81.6l1 .1-.7 2.4zM129.8 85.6l1 .1-.6 2.4z"/>
<circle cx="94.8" cy="19.3" r="4.6"/>
<circle cx="30.5" cy="35.9" r="4.6"/>
<circle cx="51.7" cy="43.4" r="4.6"/>
<circle cx="58.2" cy="54.6" r="4.6"/>
<circle cx="100.9" cy="66.3" r="4.6"/>
<circle cx="131.3" cy="69.6" r="4.6"/>
</g>
<!-- layer: Border (ANSI) -->
<path d="M139.7 3.3v6.4l-2.2-3.9h4.4l-2.2 3.9 2.2-3.9M3.3 107.9h6.4l-3.9-2.2v4.5l3.9-2.3-3.9 2.3M276.1 107.9h-6.4l3.9-2.2v4.5l-3.9-2.3 3.9 2.3M9.7 206.2v-196.5h260v196.5h-260h260M141.9 210.1l-2.2-3.9 2.2 3.9h-4.4l2.2-3.9v6.4" fill="none" stroke="#000" stroke-width=".7"/>
<!-- layer: Title (ANSI) -->
<g fill="none" stroke="#000" stroke-width=".51">
<path d="M142.7 165.1h127v41.1h-127zM142.7 172.7h45.3M168 165.1v7.6M168.5 165.1v7.6M188 176.1h81.7M188 165.1v41.1M188 187.4h81.7M188 196.8h81.7M198.6 187.4v9.4M199.1 187.4v9.4M212.4 196.8v9.4M225.3 196.8v9.4"/>
<path d="M228.9 187.4v9.4M229.4 187.4v9.4"/>
</g>
<!-- layer: Symbol (ANSI) -->
<g fill="#000">
<path d="M92.5 32.1l1 .1-.8 2.4z" fill-rule="evenodd"/>
<path d="M26.4 51.5l.9 .3-1 2.2z" fill-rule="evenodd"/>
<path d="M47.1 63.3l.9 .2-.9 2.3z" fill-rule="evenodd"/>
<path d="M54.5 72.8l1 .2-.9 2.3z" fill-rule="evenodd"/>
<path d="M99.1 81.6l1 .1-.7 2.4z" fill-rule="evenodd"/>
<path d="M129.8 85.6l1 .1-.6 2.4z" fill-rule="evenodd"/>
</g>
<g font-size="4.2">
<text x="68.7" y="8.6">2</text>
<text x="208.4" y="8.6">1</text>
<text x="93.6" y="20.9">1</text>
<text x="192" y="23.2">PARTS LIST</text>
<text x="149.5" y="29">ITEM</text>
<text x="172" y="29">QTY</text>
<text x="191.1" y="29">PART NUMBER</text>
<text x="231.3" y="29">DESCRIPTION</text>
<text x="153.1" y="34.8">1</text>
<text x="174.8" y="34.8">1</text>
<text x="185.8" y="34.8">SKW004</text>
<text x="225.5" y="34.9">Side Plate 1</text>
<text x="29.3" y="37.4">4</text>
<text x="50.5" y="45">2</text>
<text x="153.1" y="44.1">2</text>
<text x="174.8" y="44.1">1</text>
<text x="185.8" y="44.1">COTS002</text>
<text x="225.5" y="44.1">4mm ID Bearing</text>
<text x="153.1" y="53.4">3</text>
<text x="174.8" y="53.4">1</text>
<text x="185.8" y="53.4">SKW006</text>
<text x="225.5" y="53.5">4mm D-Shaft</text>
<text x="5.9" y="55.5">B</text>
<text x="57.1" y="56.1">3</text>
<text x="271.1" y="55.5">B</text>
<text x="153.1" y="62.7">4</text>
<text x="174.8" y="62.7">1</text>
<text x="185.8" y="62.7">SKW005</text>
<text x="225.5" y="62.7">GT2 Pulley</text>
<text x="99.8" y="67.8">5</text>
<text x="130.2" y="71.1">6</text>
<text x="153.1" y="72">5</text>
<text x="174.8" y="72">1</text>
<text x="185.8" y="72">SKW007</text>
<text x="225.5" y="72.1">Wheel Rim</text>
<text x="153.1" y="81.3">6</text>
<text x="174.8" y="81.3">1</text>
<text x="185.8" y="81.3">SKW008</text>
<text x="225.5" y="81.3">Tire</text>
<text x="5.8" y="163.4">A</text>
<text x="271" y="163.4">A</text>
<text x="143.3" y="172.1">Sam Weston</text>
<text x="209.6" y="172.1">MSU M. &amp; I.E. DEPT.</text>
<text x="188.5" y="184.4">Wheel Assembly 1</text>
<text x="192" y="194.9">A</text>
<text x="199.6" y="196.2">ASSM3</text>
<text x="203.2" y="205.7">1 : 1</text>
<text x="235.3" y="205.7">3</text>
<text x="245" y="205.7">18</text>
<text x="68.7" y="210.3">2</text>
<text x="208.4" y="210.3">1</text>
</g>
<text font-size="3.5" x="170.8" y="171.6">12/6/2019</text>
<g font-size="2.8">
<text x="143.3" y="167.6">DRAWN</text>
<text x="149.8" y="176.2">UNLESS OTHERWISE</text>
<text x="156.8" y="179.6">SPECIFIED</text>
<text x="188.5" y="178.6">TITLE</text>
<text x="144.8" y="185.9">Dimensions are in inches</text>
<text x="190.4" y="189.9">SIZE</text>
<text x="199.6" y="189.9">DWG NO</text>
<text x="231.1" y="190">Material</text>
<text x="144.8" y="192.5">Tolerances are:</text>
<text x="144.8" y="195.9">For two place decimal</text>
<text x="175.3" y="195.9">± .02&quot;</text>
<text x="144.8" y="199.3">For three place decimal ± .008&quot;</text>
<text x="188.5" y="199.3">SCALE</text>
<text x="225.8" y="205.7">SHEET</text>
<text x="240.2" y="205.7">OF</text>
</g>
</svg>
